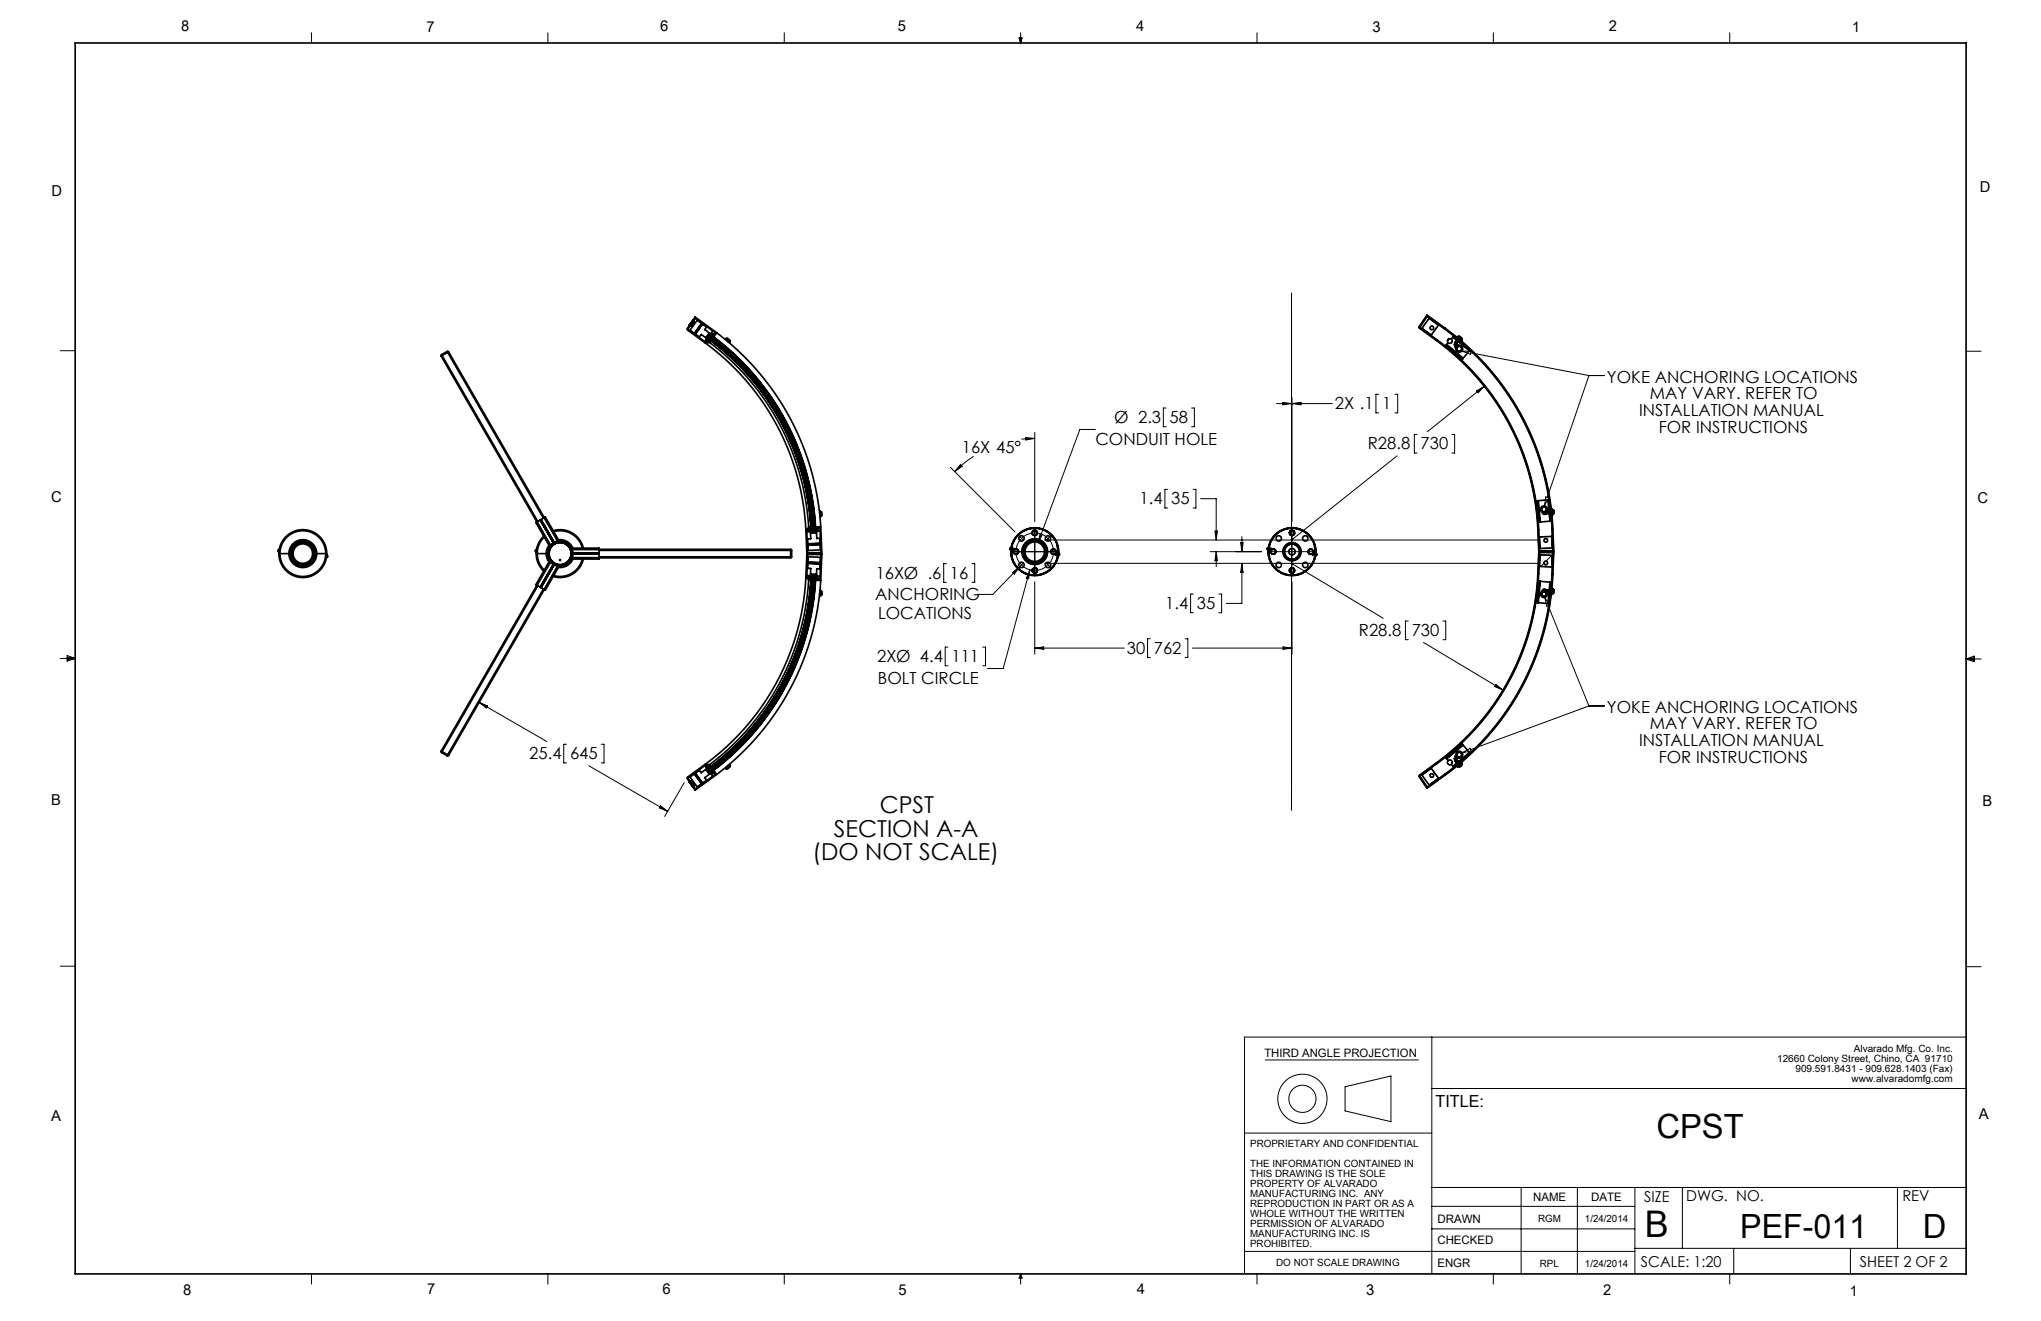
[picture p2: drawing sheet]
<svg xmlns="http://www.w3.org/2000/svg" width="432mm" height="279mm" viewBox="0 0 432 279" stroke-linecap="round" stroke-linejoin="round" font-family="sans-serif">
<g fill="none" stroke="#000" stroke-width=".21">
<path d="M65.9 6.9v2.2M115.9 6.9v2.2M165.9 6.9v2.2M215.6 8h.6l-.3 1.1zM215.7 8l.2 1.1M215.9 6.9v2.2M216 8l-.1 1.1M265.9 6.9v2.2M315.9 6.9v2.2M365.9 6.9v2.2M12.7 74.2h3.2M273.2 62v109.4"/>
<path d="M300.4 69.2h.1M300.4 69.2l1.5-2.3 3.7 2.7M300.4 69.2l3.6 2.7M300.7 68.7l-.5 .5M301.9 66.7l-1.7 2.6 3.7 2.7M301.9 66.7h.1M301.9 66.7l3.8 2.8M302.2 67.5h.3l1.8 1.3-1.5 2.1-1.9-1.5zM302.4 67l-.1 .1M303.9 72a52.2 52.2 0 0 1 21.5 40M304 71.9a52.3 52.3 0 0 1 21.5 40.1M304 71.9l-.1 .1"/>
<path d="M305.5 73l-.2 .1M305.7 69.4l2.8 2.2-.1 .1-2.8-2.1zM306 73l3.5 2.9-.2 .1-3.4-2.9zM306.8 71.6l-.6 .6M307.6 70.8l-.1 .2M307.6 71l3.5 2.9-.2 .2-3.5-2.9zM307.9 75l-.1 .1M308.2 74.7l-.2 .2M308.5 71.3l.2-.1 .2 .1-.1 .2 .2-.2 .2 .2v.3M308.6 71.5l-.2-.2v-.1l.3 .2-.8 1.1v.1l1-1 .4 .3-.1 .1-.3-.2 .1-.1M309.3 74.3h1.9l-.1 .6zM310 72.9l-.2 .2"/>
<path d="M311.1 74.6l25.1 4.8M312.4 79.5l-.1 .1M314.5 77.4l-.1 .1M316.6 79.8l-.2 .1M336.2 79.4h3.3M336.2 79.4l-8.9 25.8M416 74.3h3.1M201.1 98.8l13.6 13.7M203.2 98.3l.3 .3-1.5 1.1zM206 96.5l-2.1 1.5-1.9 1.7M217 92.6l1.9 .1-1.9 .4zM218.9 92.7l-2.8 .2"/>
<path d="M218.9 91.5v18.8M231.8 90.8h-3.3l-8.9 24M246.7 86.3h-.6v3.9h.6M252.1 86.3h.6v3.9h-.6M270.1 85.4h3.1M271.3 85.1l1.9 .3-1.9 .2zM273.3 85.4l1.9-.3v.5zM273.3 84.1v26.2M273.3 85.4h8.6M291.7 83.4h-.6v3.9h.6M295.1 83.4h.6v3.9h-.6M295.6 96.4l-22.4 17.8"/>
<path d="M299.8 91.9h-.6v3.9h.6M307.2 91.9h.5v3.9h-.5M312.4 82.7l1.6-1-1.3 1.4zM314 81.7l-12 9.6M314.4 81.9l-.1 .2M318.1 87.3l-.1 .1M319.7 90.1l-.1 .2M320.3 85.1l-.2 .1M321.9 87.9l-.1 .2M322.4 96.4l-.1 .1M323.5 99.8l-.1 .1M324.8 94.1l-.2 .1"/>
<path d="M325.9 97.4l-.1 .1M200.2 119.2h-.6v4h.6M205.6 119.2h.6v4h-.6M213.8 116.7h4.9M213.8 116.7a5.1 5.1 0 0 1 5.1-5.1 5.1 5.1 0 0 1 5.1 5.1M213.8 116.7a5.1 5.1 0 0 0 5.1 5 5.1 5.1 0 0 0 5.1-5M214.3 114.7l-.1 .1M214.9 116.6v.2M215.6 113.4l.4 .3M215.7 119.9l-5.7 5.8h-3.3M216 119.6l-.4 .4M216 113.8l.2 .1"/>
<path d="M216 119.4l.2 .2M216.2 119.4l-.2 .2M216.2 113.8l-.2 .1M216.2 114l.4 .3M216.6 119l-.4 .4M217.1 112l-.2 .1M218.8 116.7h.2M218.8 112.7h.2M218.9 111.6v4.9M218.9 116.6v.2M218.9 116.9v4.9M218.9 119.1l-.3 .3"/>
<path d="M219.1 116.7h4.9M220 112.9l.5 .2-.9 1.7zM221 114.2h52.1M221 119.2h52.1M221.3 119l.3 .4M221.6 114l-.3 .3M221.6 116.4l-.3 .3M221.7 113.8l.1 .1M221.7 119.4l.1 .2M221.8 119.4l-.1 .2M221.8 113.8l-.1 .1M221.8 119.6l.4 .4"/>
<path d="M222.2 113.4l-.4 .3M222.9 116.6v.2M223.3 119.2l-.2 .2M223.5 114.5l-.1 .1M247 103.5h-.6v4h.6M252.4 103.5h.6v4h-.6M254 105.5h3.3v8.7M256 116.7h10.9M257 112.3h.6l-.3 1.9zM257.3 116.7l.3 1.9h-.6zM257.3 116.7v3.2M262.5 114.8h.5l-.3 1.9z"/>
<path d="M262.7 119.2l.3 1.9h-.5zM262.7 119.2v8.4h-3.3M262.7 113.5v3.2M268.2 116.7h5M270.2 112.7l-.8 .8M273.1 114.2h.2M273.1 119.2h.2M273.2 119.2l19.4 11.6M273.2 116.7h.2M273.3 111.5v5M273.3 116.6v.2M273.3 116.9v4.9"/>
<path d="M273.4 114.2h52.1M273.4 119.2h52.1M273.5 116.7h5M273.6 118.3l-.3 .3M275.3 116.6l-.3 .3M277.7 114.2h.1M278.2 118.2l-.1 .1M325.1 107.2l-.2 .2M325.1 105.9h.2l.5 4.5h-.3zM325.4 112l.1 4.5 .3 .2M325.4 106.9l-.2 .2M325.5 111.3l-.2 .2"/>
<path d="M325.5 112h-.1M325.7 113.6l2.6-.1v2.3l-2.4 .1zM325.8 116.7l-.3 .2-.1 4.4M325.8 116.7h2.9M325.9 117.4l2.4 .1v2.4l-2.6-.1zM326.7 119.1l-.7 .7M327 105.1l.6 .2-.9 1.7zM327.6 105.7h.2l.4 4.5h-.2zM327.7 104.6l-.1 .1M328.1 108.4h.2l.2 3.5h-.2zM328.2 108.2a55.3 55.3 0 0 0-19.5-36.4l-.1 .1a55.2 55.2 0 0 1 19.5 36.3M328.3 108.5l-.4 .4"/>
<path d="M328.3 117.5l-1.2 1.2M328.3 111.9l.2 4.6h-2.8l-.2-4.5M328.4 107.9l.3 .1M328.4 108.1h-.1v-.3l.1-.1 .1 .4-1.4 .2v.1h1.4v.4h-.1v-.3h.1M328.5 111.9l.2 4.7-2.9 .1M328.5 108.2h.1M328.5 108.2h.2v.3M328.6 108.2l-.2 .2M328.7 116.7h.1M328.7 108v.1M328.7 108.1l-.2 .1M328.7 117.1l-.2 .1"/>
<path d="M328.7 116.7l-.2 4.8M328.7 108.5h.1M328.7 108.5l-.2 .2M12.7 139.3h3.2M14.2 139l1.7 .3M14.2 138.7l1.7 .6-1.7 .5zM15.9 139.3l-1.7 .2M200.6 136.9h-.6v3.9h.6M207.9 136.9h.6v3.9h-.6M214.2 121.1l1.5-1.2-1.1 1.5zM216.8 121.2l-.1 .1M217.9 120.5l-.3 1.9-.5-.1z"/>
<path d="M217.9 120.5l-5.7 20.9h-3.3M218.8 120.7h.2M218.9 137.1l1.9-.3v.5zM218.9 123v15.3M218.9 137.1h19M221.6 120.9l-.2 .2M243.4 135.1h-.6v4h.6M250.7 135.1h.6v4h-.6M252.3 137.1h21M252.5 125.7h-.6v3.9h.6M257.9 125.7h.6v3.9h-.6M270.9 121l-.1 .1"/>
<path d="M271.4 136.8l1.9 .3-1.9 .2zM273.3 123.1v15.2M275 121.4l-.1 .1M297.9 131.4h-.6v3.9h.6M301.2 135.9l16.8 10.1M305.3 131.4h.6v3.9h-.6M322.6 136.7l-.3 .3M325 138.7l-.3 .4M325.3 125l-.3 .2M325.4 121.3a52.2 52.2 0 0 1-21.5 40.1M325.4 121.3h.1M325.5 121.3a52.3 52.3 0 0 1-21.5 40.2"/>
<path d="M325.5 121.3l.2-4.4h2.8l-.2 4.6M325.5 122.9h.3l-.5 4.6-.2-.1zM325.6 120.2l-.2 .2M325.6 124.7l-.2 .2M326.8 126.4l1 1.6-.6 .2zM327 132.2l-.2 .3M327.5 128.1l8.7 21.2M328 123.1l.2 .1-.4 4.5h-.2zM328.1 125.2h.1a55.3 55.3 0 0 1-19.5 36.4l-.1-.1a55.2 55.2 0 0 0 19.5-36.3zM328.3 125.3l.2-.1-.1 .4h-.1zM328.3 121.5h.2l-.2 3.4h-.2zM328.5 125.1l.2 .2-.3 .2"/>
<path d="M328.5 125.1h.1M328.5 124.9h-.1v-.4l.1 .1v.4l-1.3-.2-.1 .2 1.4 .2M328.5 124.7l.2 .2M328.5 121.7l-.2 .2M328.7 124.9h.1M328.7 124.9v.3l-.2-.1M416 139.4h3.1M416 139.4l1.7-.6v1.1zM416 139.4l1.7 .2M417.7 139.1l-1.7 .3M101.4 148.6l1.7 .7-.2 .4zM101.4 148.6l14.3 8.2"/>
<path d="M119.9 157.4h-.6v4h.6M127.2 157.4h.6v4h-.6M309.3 159.2l1.7-.9 .2 .6zM316.5 144.8l1.5 1.2-1.8-.8zM318.8 144.9l-.5 .5M336.2 149.3h3.3M336.2 149.3l-25.1 9.3M124.5 161.9l16.8 9.7M139.7 170.4l1.6 1.2-1.8-.7zM144.8 165.5l-4.2 7.2M301 163.8l1.8-1.3 1.5 2.1-1.9 1.3-1.4-1.8zM301.9 166.7h.1"/>
<path d="M303.9 161.4l-3.7 2.7 1.7 2.6M303.9 161.4l.1 .1M304 161.5l-3.6 2.6 1.5 2.4 3.7-2.7M305.6 163.8l2.8-2.2 .1 .2-2.8 2.1zM305.7 163.9l-3.8 2.8M305.9 160.2l3.4-2.9 .2 .2-3.5 2.9zM307.4 162.2l3.5-2.9 .2 .1-3.5 2.9zM308.8 161.8v.4l-.3-.1M308.8 161.8h.1M309 161.7l-.1-.1 .3-.2 .1 .1-.4 .2-.9-1-.1 .2 .8 1-.3 .3v-.1l.2-.3M309.2 161.6v.3l-.2 .1-.2-.2M12.7 204.4h3.2"/>
<path d="M302.9 219.4v50M416 204.5h3.1M416 219.4h-152.7v50M263.3 239.7h39.6M267.7 224.2h32.4M284.6 229.9l9.7-2.3v9.6l-9.7-2.2zM302.9 230.2h113.1M302.9 251.2h113.1M302.9 259.9h43M302.9 255.2h43M321.8 251.2v18.2M333.7 251.2v18.2"/>
<path d="M345.9 251.2v18.2M355.9 251.2v12.8M401.4 251.2v12.8M65.9 269.4v2.2M115.9 269.4v2.2M165.9 269.4v2.2M215.9 269.4v2.2M215.9 269.4l.3 .9h-.6zM263.3 264.7h82.6M265.9 269.4v2.2M315.9 269.4v2.2M345.9 264h70.1"/>
<path d="M365.9 269.4v2.2M366.8 264v5.4M391.5 264v5.4"/>
<circle cx="302.9" cy="69.4" r=".38"/>
<circle cx="306.7" cy="72.1" r=".51"/>
<circle cx="218.9" cy="116.7" r="5"/>
<circle cx="218.9" cy="116.7" r="2.72"/>
<circle cx="218.9" cy="116.7" r="2.4"/>
<circle cx="273.3" cy="116.7" r="1.93"/>
<circle cx="273.3" cy="116.7" r="1.65"/>
<circle cx="273.3" cy="116.7" r="5.1"/>
<circle cx="273.3" cy="116.7" r=".68"/>
<circle cx="273.3" cy="116.7" r="5"/>
<circle cx="327" cy="119.1" r=".38"/>
<circle cx="327" cy="114.3" r=".38"/>
<circle cx="302.9" cy="164" r=".38"/>
<circle cx="306.7" cy="161.3" r=".51"/>
<circle cx="275.5" cy="232.4" r="5.2"/>
<circle cx="275.5" cy="232.4" r="2.88"/>
</g>
<g fill="none" stroke="#000" stroke-width=".35">
<path d="M15.9 9.1h400.1v260.3h-400.1zM93.3 75.3l20.3 35.1M93.4 75l20.4 35.3M93.4 75l-.1 .3M94.6 74.3l-1.2 .7M94.6 74.3l.1 .2M94.6 74.3l.3 .1M94.7 74.5l-1.4 .8M94.7 74.5l20.3 35.1M94.9 74.4l-.2 .1M94.9 74.4l23 40M145.8 68.9h.1"/>
<path d="M146 68.6l-.2 .3M146.1 68.9l.1 .1M146.1 68.8l.1 .2M146.1 68.8l.1 .1zM146.2 69h.1M146.2 68.9h.1M146.2 68.6l.1 .1M146.3 68.5l.1 .1M146.3 68.7h.2M146.3 68.7l-.1 .2M146.3 68.9h.1M146.3 68.9l-.1 .1"/>
<path d="M146.4 68.9l-.2 .1M146.4 68.9h-.1M146.5 68.2l.1 .1M146.5 68.7l-.3 .2M146.6 68.3l-.2 .3M146.6 68.3l.1 .2-.3 .1M146.6 67.7l-.8 1.2M146.7 68h.1M146.7 68.2l.1 .1M146.7 68.2l-.2-.1 .3 .2M146.7 67.9l.2 .1M146.8 68h.1"/>
<path d="M146.8 68v.3M146.8 68l-.1 .2M146.9 68v.2M146.9 68h.1M146.9 68.2h-.1M146.9 70.5h.1M146.9 68.2h.1M147.1 70.6v.1M147.1 67.3l1.4 1-1.6 2.3-1.4-1zM148.4 68.4l-.8-.6-.2 .1-1.3 1.8v.2l.8 .6M148.4 68.4l-1.5 2.1M148.4 68.4h.1"/>
<path d="M148.6 68.5v.1M148.6 68.6l.9 .6-.4 .5 1 .7-.8 1-.9-.7-.4 .6-.9-.6M148.6 68.6l-1.5 2.1M149 72.4a52.2 52.2 0 0 1 21.5 40M149.4 71.9l.5 .4M149.6 71.6h.1M149.6 71.6l-.5 .7M149.6 71.3l.2 .1M149.7 71.5l.6 .4-.2-.1M149.7 71.5h.1M149.8 71.4l-.1 .1M149.8 71.4a53.4 53.4 0 0 1 21.9 40.1"/>
<path d="M149.9 71.2l.2 .1M150 70.5l.5 .3 .3-.2 .3 .2 .3-.4-2.7-2-1.7 2.3 2.3 1.7 .6-.1-.2-.3 .1-.2-.5-.4M150 71.1l.1 .1M150 70.8l.5 .3M150.1 71.9l-.2 .1 .3 .2 .1-.2M150.1 71.8v.1M150.1 71.9l.2 .1M150.1 71.9h.1M150.1 72.4a52.8 52.8 0 0 1 21 39.1M150.2 71.1a53.9 53.9 0 0 1 22.1 41.1h-.4a53.6 53.6 0 0 0-21.9-40.8zM150.3 72h.1M150.4 72v.1"/>
<path d="M150.4 72.1a53.2 53.2 0 0 1 21.1 39.4M150.4 72.1l-.3 .3M150.4 72a53.3 53.3 0 0 1 21.2 39.5M150.5 71.2l.1 .2h.2M150.5 71.1l.3 .3M150.5 71a.26 .26 0 0 0 0 .4 .26 .26 0 0 0 .4 0M150.5 71.1v.1M150.7 71l.2 .2M150.7 71h.1M150.7 71l.1-.2 .3 .2-.3 .2M150.7 71.1l-.5-.3-.4 .6M150.7 71.1h.1"/>
<path d="M150.7 71.1h-.1M150.7 71v.1M150.7 71v.1l-.6-.4-.5 .7 .5 .4M150.8 71.2l.1 .2M150.8 71.2a54.2 54.2 0 0 1 21.7 41.2h-.8M150.8 70l-.5 .6M150.8 71.1l.1 .1M150.9 71.2h.1M150.9 71.4a54.2 54.2 0 0 1 21.5 41.1M150.9 71.1v.1M151 71.3a54.2 54.2 0 0 1 21.5 40.2M151 71.3h-.1"/>
<path d="M151.6 70.4a55.3 55.3 0 0 1 22 41M151.6 70.4l-4.6-3.3-1.6 2.4v.2l3.9 2.9 .8-.2M151.6 70.4l-.6 .9M153.6 71.6l.8 .7v.1l-.9-.7zM153.7 71.6h.2l.5 .4v.2M153.7 71.6v.1M153.7 71.6l.7 .6M153.7 71.9v.1M154.1 72.2l-.1 .1M154.4 72.2h-.1M300.4 69.2l1.5-2.3 3.7 2.7M300.4 69.2h.1"/>
<path d="M300.4 69.2l3.6 2.7M301.9 66.7l-1.7 2.6 3.7 2.7M301.9 66.7h.1M301.9 66.7l3.8 2.7-.1 .2M302.2 67.5h.3l1.8 1.3-1.5 2.1-1.9-1.5zM303.9 72a52.2 52.2 0 0 1 21.5 40M304 71.9l-.1 .1M304 71.9a52.3 52.3 0 0 1 21.5 40.1M305.6 69.6l.1-.2 1.4 1.1 1.4 1.1-.1 .1M305.6 69.6l2.8 2.1M306 73l3.5 2.9M306.1 72.9l3.5 2.9"/>
<path d="M307 71.7l.6-.7 3.5 2.9-1.8 2.1-3.4-2.9 .5-.6M307.4 71.3l.8 .7M307.4 71.2l3.5 2.9M307.8 72.4l-.1 .5 .5-.2M307.8 72.4l.1 .1M307.9 72.5l.2 .2M308.1 72.7h.1M308.2 73.8v.3l.3 .1M308.2 73.8l.3 .4M308.3 71.9l-.5 .5M308.3 71.3l.1-.1 .3 .3M308.3 71.3h.1"/>
<path d="M308.4 71.3l.2 .2M308.4 73.3l-.2 .2v.3M308.4 73.3l-.2 .5M308.5 73a.4 .4 0 0 0-.6 .1 .4 .4 0 0 0 .1 .6M308.5 72.3l2.4 1.9M308.6 71.2l.2-.1 .4 .4M308.6 71.2l-.1 .1M308.6 71.2h.1M308.6 71.5l-.2 .2M308.6 72.2l-.4 .5M308.7 71.4l-.1 .1M308.7 71.5l-.8 1"/>
<path d="M308.8 71.2h-.2M308.9 71.3l-.1 .2M308.9 71.8v.1M309 73.3l.2 .1v.3M309 73.3l-.3-.1-.3 .1M309 73.3h-.6M309 73.3l.2 .4M309 71.7l-.1 .1 .3 .2M309 71.3l-.2 .2M309 71.3h.1M309 74.2l-.2 .1-.3-.1M309 74.2h-.5"/>
<path d="M309.2 71.5l.1 .3M309.2 71.5v.2M309.2 71.7v.1M309.2 71.7l.1 .1M309.2 73.7l.1 .3-.3 .2M309.2 73.7l-.2 .5M309.3 71.8h-.1M309.3 71.9l-.1 .1M309.3 71.9l-.4-.3-.8 1.1M58.8 116.6h.1M58.9 116.3l.2-.1-.1 .6-.2-.2M58.9 116.3h.1"/>
<path d="M58.9 116.3l-.1 .3M59 117.1h2.1M59 117.1a5.1 5.1 0 0 0 5.1 5.1 5.1 5.1 0 0 0 5-5.1M59 117.1a5.1 5.1 0 0 1 5.1-5.1 5.1 5.1 0 0 1 5 5.1M61.1 117.1a2.95 2.95 0 0 0 3 2.9 2.95 2.95 0 0 0 2.9-2.9M61.1 117.1a2.95 2.95 0 0 1 3-3 2.95 2.95 0 0 1 2.9 3M67 117.1h2.1M69.3 117.9h.1M69.3 117.7h.1M69.3 117.6v.1M69.3 117.6l-.2-.2v.6l.2-.1M69.3 117.6h.1"/>
<path d="M69.3 117.7v.2M113.3 116.6h.1M113.3 116.3h.1M113.3 116.3l.2-.1-.1 .6-.1-.2M113.3 116.3v.3M113.4 117.1h2.1M113.4 117.1a5.1 5.1 0 0 0 1.6 3.7M113.6 110.4l1.8-1 2.9 5M113.6 110.4l-.2 .1 2.9 5M113.6 110.4l2.9 4.9M114.5 109.9l2.7 4.8-.2 .1-2.7-4.8M115 113.4a5.1 5.1 0 0 0-1.6 3.7"/>
<path d="M115.1 113.6a4.8 4.8 0 0 0 0 7M115.5 117.1l.2 .9 .4 .9M116.1 115.3l-.4 .9-.2 .9M116.3 118.6l-2.9 5.1 2 1.1 2.9-5M116.5 118.9l-2.9 4.9M117 112.2a5.1 5.1 0 0 1 6.4 3.7M117.2 112.4a4.8 4.8 0 0 1 6 3.5M117.9 119.8l-2.8 4.9M118.1 114.2a2.95 2.95 0 0 1 3.1 1.7M121 115.9h5.7v2.4h-5.7M121.1 117.9h5.6M121.1 116.2h5.6"/>
<path d="M121.2 118.3a2.95 2.95 0 0 1-3.1 1.7M123.2 118.3a4.8 4.8 0 0 1-6 3.4M123.4 118.3a5.1 5.1 0 0 1-6.4 3.6M126.7 117.8h40.8M126.7 118h40.6M126.7 116.4h40.8M126.7 116.2h40.6M126.7 117h-5.5v.2h5.5M167.3 116.2v1.8M167.3 116.2l.2 .2M167.5 116.4v1.4M167.5 117.8l-.2 .2"/>
<path d="M170.8 115.2l2.8-.1 .1 1.8h-2.8zM170.9 116.9h.1M170.9 117.3h2.8l-.1 1.8-2.8-.2zM170.9 119.2v1h.6v1.2l1.2 .1 .1-1.2h.7v-1M170.9 115v.1M170.9 119.2l2.6 .1M170.9 119.1v.1M170.9 115.2v.1M170.9 118.9l.1-1 .1-.1 2.2 .1 .2 .2v.9M170.9 118.9l2.6 .1M170.9 118.9h.1M170.9 117.1l-.2 .2-.2 4.7 .6 .7"/>
<path d="M170.9 117.1h3l-.3 5.7M171.1 111.8v.6M171.5 111.6v.3M171.5 112.4h-.8M171.5 112.8v1.1l-.6 .1v1M171.6 111.7h.1M171.6 111.7h-.1M171.6 111.5v.2M171.6 111.5h-.5l-.6 .7 .2 4.7 .2 .2M171.6 111.6v.1M171.6 111.8v.1M171.6 111.8l.1 .6"/>
<path d="M171.6 111.5a.27 .27 0 0 1 .4 .3 .27 .27 0 0 1-.3 .2v-.2M171.6 111.7l-.3-.1v.3h.2M171.6 112.4h.1M171.7 111.8l-.2 .1M171.7 111.6l.3 .1-.2 .2zM171.8 112.4v.2M171.8 112v.4M172 112.2v.2M172.2 112.2v.2M172.6 111.5v.1M172.6 111.6v.2M172.6 111.8l-.1 .7-.8 .1-.1-.8"/>
<path d="M172.6 111.6l.2-.1v.4l-.2-.1M172.6 111.6h.1M172.6 111.8h.1M172.7 112.7v-.6l.3-.1v-.4h.4l.2 3.3-2.8 .2-.1-2.9 .4-.4 .1 .3 .3 .1v.6M172.7 112.7l-1.2 .1M172.7 112.7l.1 1.2h.7v1M173.4 108.1h.2l.1 1.2h-.1zM173.5 108.5h-.1M173.5 114.9l-2.6 .1M173.5 114.9v.1M173.5 112.3l-.8 .1M173.5 119.2v.1"/>
<path d="M173.5 115.1v.1M173.5 115.2v.9l-.1 .2-2.2 .1-.2-.2-.1-.9M173.5 115.2l-2.6 .1M173.5 119h.1M173.5 108.9h-.1M173.6 111.4l-1 .1M173.6 111.4l.3 5.6M173.7 108.2h-.1M173.7 108.2l.1 .9M173.7 108.2l.2 .2v.6l-.1 .1M173.8 109.1h-.1M173.8 117.1h.1"/>
<path d="M173.8 117.1h-2.9M213.7 116.1h.1M213.7 116.1v.1M213.7 116.2h.1M213.7 115.9h.1M213.7 115.9l.2-.1-.1 .6-.1-.2M213.7 115.9v.2M213.8 116.7h.1M213.8 116.7a5.1 5.1 0 0 0 5.1 5 5.1 5.1 0 0 0 5.1-5M213.8 116.7a5.1 5.1 0 0 1 5.1-5.1 5.1 5.1 0 0 1 5.1 5.1M213.9 116.7a5 5 0 0 0 5 5 5 5 0 0 0 5-5M213.9 116.7a5 5 0 0 1 5-5 5 5 0 0 1 5 5"/>
<path d="M214.1 116.3h.4M214.1 115.5h.1l-.2 1.2 .2 1.1-.1 .1M214.1 116h.5l-.1 .3M214.4 116.5l.1 .5M214.4 116.7l.1 .3 .2 .2M214.4 116.7l.3 .5M214.5 116.3l-.1 .1M214.5 117.1l.5 .1M214.6 116.3l-.2 .2v.2M214.6 116.3l-.2 .4M214.8 116.1l-.3 .2M214.9 116.1l.5 .2"/>
<path d="M215.1 116.2l-.2-.1-.3 .2M215.1 116.2l.3 .1v.3M215.1 116.2l-.5 .1M215.1 116.2l.3 .4M215.3 117.1l-.3 .2-.3-.1M215.3 117.1l-.6 .1M215.4 116.4l.1 .5M215.4 116.9l-.3 .3M215.4 116.6l.1 .3M215.4 116.6l-.1 .5M215.5 116.9l-.2 .2M218.4 112.8l.3 .4"/>
<path d="M218.4 112.5l-.1 .3 .2 .2M218.4 112.5l.1 .5M218.5 113l.2 .3 .3-.1M218.5 113l.5 .2M218.5 112.3l-.1 .4M218.8 112.2h.3l.2 .2M218.8 112.2h-.2l-.2 .3M218.8 112.2l-.4 .3M218.8 112.2l.5 .2M219.1 112.2h-.5M219.2 112.2l.3 .4M219.2 113.2h-.4"/>
<path d="M219.3 112.4l.2 .2-.1 .3M219.3 112.4l.1 .5M219.4 112.9l-.1 .3h-.3M219.4 112.9l-.4 .3M219.5 112.7l-.2 .4M222.3 116.5l.1 .5M222.4 116.7v.3l.3 .2M222.4 116.7l.3 .5M222.5 117.1l.4 .1M222.6 116.3l-.3 .2 .1 .2M222.6 116.3l-.2 .4M222.8 116.1l-.4 .3"/>
<path d="M222.9 116.1l.4 .2M223.1 116.2l-.3-.1-.2 .2M223.1 116.2l.2 .1 .1 .3M223.1 116.2l-.5 .1M223.1 116.2l.3 .4M223.2 117.1l-.2 .2-.3-.1M223.2 117.1l-.5 .1M223.3 117.1l-.3 .1M223.3 117.1h.5M223.3 117.1l-.1 .2 .5 .1M223.4 116.4v.5M223.4 116.9l-.1 .2"/>
<path d="M223.4 116.6v.3M223.4 116.6l-.2 .5M223.4 116.9l-.2 .2M223.7 115.5a4.9 4.9 0 0 0-4.8-3.8 4.9 4.9 0 0 0-4.8 3.8M223.7 117.9a4.9 4.9 0 0 1-4.8 3.7 4.9 4.9 0 0 1-4.8-3.7M223.8 115.5h-.2l.2 1.2-.2 1.1 .2 .1M223.9 116.7h.1M224.1 117.4v.1M224.1 117.2v.2M224.1 117.2l-.1-.2-.1 .6 .2-.1M224.1 117.2h.1M268.1 116.2h.1"/>
<path d="M268.2 115.9h.1M268.2 115.9l.1-.1v.6l-.2-.2M268.2 115.9l-.1 .3M268.3 116.7h.1M268.3 116.7a5.1 5.1 0 0 0 5 5 5.1 5.1 0 0 0 5.1-5M268.3 116.7a5.1 5.1 0 0 1 5-5.1 5.1 5.1 0 0 1 5.1 5.1M268.4 116.7a5 5 0 0 0 4.9 5 5 5 0 0 0 5-5M268.4 116.7a5 5 0 0 1 4.9-5 5 5 0 0 1 5 5M268.5 116.3h.5M268.5 115.5h.1l-.1 1.2 .1 1.1-.1 .1M268.5 116h.5v.3M268.8 116.5l.1 .5"/>
<path d="M268.9 116.7v.3l.3 .2M268.9 116.7l.3 .5M268.9 116.3v.1M269 117.1l.4 .1M269.1 116.3l-.3 .2 .1 .2M269.1 116.3l-.2 .4M269.2 116.1l-.2 .2M269.4 116.1l.4 .2M269.6 116.2l-.3-.1-.2 .2M269.6 116.2l.2 .1 .1 .3M269.6 116.2l-.5 .1M269.6 116.2l.3 .4"/>
<path d="M269.7 117.1l-.3 .2-.2-.1M269.7 117.1l-.5 .1M269.8 116.4l.1 .5M269.9 116.9l-.4 .3M269.9 116.6v.3l-.2 .2M269.9 116.6l-.2 .5M272.8 112.8l.3 .4M272.9 112.5l-.1 .3 .1 .2M272.9 112.5v.5M272.9 113l.2 .3 .3-.1M272.9 113l.5 .2M273 112.3l-.2 .4"/>
<path d="M273.3 112.2h-.3l-.1 .3M273.3 112.2h.3l.1 .2M273.3 112.2l-.4 .3M273.3 112.2l.4 .2M273.5 112.2h-.5M273.6 112.2l.3 .4M273.7 113.2l-.5 .1M273.7 112.4l.2 .2-.1 .3M273.7 112.4l.1 .5M273.8 112.9l-.1 .3h-.3M273.8 112.9l-.4 .3M273.9 112.7l-.2 .4"/>
<path d="M276.8 116.5v.5M276.8 116.7v.3l.3 .2M276.8 116.7l.3 .5M276.9 117.1l.4 .1M277 116.3l-.2 .2v.2M277 116.3l-.2 .4M277.2 116.1l-.4 .3M277.3 116.1l.4 .2M277.5 116.2l-.3-.1-.2 .2M277.5 116.2l.3 .1v.3M277.5 116.2l-.5 .1M277.5 116.2l.3 .4"/>
<path d="M277.6 117.1l-.2 .2-.3-.1M277.6 117.1l-.5 .1M277.7 117.1l-.3 .1M277.7 117.1h.5M277.7 117.1v.2l.5 .1M277.8 116.4v.5M277.8 116.9l-.1 .2M277.8 116.6l.1 .3-.3 .2M277.8 116.6l-.2 .5M278.1 115.5a4.9 4.9 0 0 0-4.8-3.8 4.9 4.9 0 0 0-4.8 3.8M278.1 117.9a4.9 4.9 0 0 1-4.8 3.7 4.9 4.9 0 0 1-4.8-3.7M278.2 115.5h-.1l.1 1.2-.1 1.1 .1 .1"/>
<path d="M278.3 116.7h.1M278.5 117.4v.1M278.6 117.2l-.1 .2M278.6 117.2h.1M278.6 117.2l-.2-.2-.1 .6 .2-.1M325.3 105.9l.5 4.5M325.4 112l.1 4.5 .3 .2M325.5 105.9l.4 4.5M325.5 112h-.1M325.7 113.6l2.6-.1v2.3l-2.4 .1zM325.8 116.7h2.9M325.8 116.7l-.3 .2-.1 4.4"/>
<path d="M325.9 117.4l2.4 .1v2.4l-2.6-.1zM326.2 108l.2 .2h.2M326.2 107.5l-.1 .2 .1 .3M326.2 108l.4 .2M326.2 107.5v.5M326.3 108.4l.3 .4 .5-.2M326.6 107.2h.3l.2 .3M326.6 107.2h-.2l-.2 .3M326.6 107.2l-.4 .3M326.6 107.2l.5 .3M326.7 108.5l.5 .1M327.1 107.5l.1 .2-.1 .3"/>
<path d="M327.1 108l-.2 .2h-.3M327.1 107.5v.5M327.1 108l-.5 .2M327.1 108.2l-.4 .3M327.1 108.2v.1M327.1 108.3l.1 .3M327.2 108.6l1.3-.2v.4M327.2 108.6h.1M327.2 108.2a.74 .74 0 0 0-.2-1.1 .74 .74 0 0 0-1.1 .5 .74 .74 0 0 0 .8 .9M327.5 105.7l-2.4 .2 .4 4.5 2.4-.2M327.5 105.7l.2 2.4M327.6 105.7h.2l.4 4.5h-.2"/>
<path d="M327.6 105.7l.4 4.5M327.6 105.7h-.1M327.8 108.6l.1 1.6M327.8 108.1l-.7 .1M327.9 108.6h-.7M328 110.2h-.1M328 108.1h.1M328.1 108.4l.2 3.5M328.1 108.5h.1M328.2 108.2a55.3 55.3 0 0 0-19.5-36.4l-.1 .1a55.2 55.2 0 0 1 19.5 36.3M328.3 108.4l.2 3.5h-.2M328.3 107.7v.1"/>
<path d="M328.3 107.8v.3h.1M328.3 108.1h-.1M328.3 111.9l.2 4.6h-2.8l-.2-4.5M328.4 108.5h-.1M328.4 108.8v.1M328.4 107.7h-.1M328.4 107.7h.1M328.4 107.7l.1 .4-1.4 .2M328.5 111.9l.2 4.8h-2.9M328.5 108.2h.1M328.5 108.5h-.1v.3M328.5 107.8h-.1"/>
<path d="M328.5 107.8v.1M328.5 107.8l.2 .1 .1 .6-.2 .2M328.5 108.8l-.1 .1M328.5 108.8h-.1M328.5 107.9h-.1M328.5 107.9l.2 .1-.2 .2M328.6 108.7h-.1M328.6 108.7h.1M328.7 116.7h.1M328.7 108.5h.1M328.7 108.2h-.2M328.7 116.7l-.2 4.8"/>
<path d="M328.7 108.5l-.1 .2M113.6 123.8l-20.3 35.1M113.8 123.9l-20.4 35.3M114.3 124.2l2.7-4.8 .2 .1-2.7 4.8M115 124.6l-20.4 35.3M115.2 124.7l-20.3 35.1M170.5 121.7a52.2 52.2 0 0 1-21.5 40.1M170.7 121.7l.4 .1M171.1 122.7a52.8 52.8 0 0 1-21 39M171.1 121.8h.4M171.1 121.8v.6M171.5 121.8h.1"/>
<path d="M171.5 122.2v.4M171.5 122.5h.1M171.5 121.4v.6l-.3 .1-.1 .3-.4-.4 .1-2.9 2.8 .1-.2 3.4-.4-.1v-.4h-.3v-.6M171.5 122.4l-.2-.2v.4l.3-.1M171.5 122.4h.2M171.5 122.3h.1M171.5 122.7a53.2 53.2 0 0 1-21.1 39.4M171.6 122.5h.1M171.6 122.5v.1M171.6 122.3v.1M171.6 122.7a53.3 53.3 0 0 1-21.2 39.5M171.6 122.6l-.5 .1"/>
<path d="M171.6 122.6h.1M171.6 122.3l.1-.7h.8l.1 .8M171.6 122.3h.1M171.6 122.5v.2M171.7 121.8h.1M171.7 121.8l-.1 .6M171.7 122.4v-.2a.27 .27 0 0 1 .3 .2 .27 .27 0 0 1-.4 .3M171.7 122.7a53.3 53.3 0 0 1-22.1 40.2M171.7 122.2l.3 .2-.2 .2zM171.8 121.6v.2M171.8 121.8h.7a54.2 54.2 0 0 1-21.7 41.2M171.8 121.8v.4"/>
<path d="M171.9 121.9l.4 .1a53.9 53.9 0 0 1-22.1 41.1l-.2-.3a53.6 53.6 0 0 0 21.9-40.9zM172 121.8v.2M172.4 121.8a54.1 54.1 0 0 1-21.5 41M172.4 121.8h-.2v.2M172.4 121.6v.2M172.5 122.7a54.2 54.2 0 0 1-21.5 40.2M172.6 122.7l1 .1M172.6 122.6h.1M172.6 122.6v.1M172.6 122.4v.2M172.6 122.4h.1M172.6 122.4l.2-.1v.4l-.2-.1"/>
<path d="M172.7 121.8l.8 .1M173.4 125.7h.1M173.4 125.2l.1 .1M173.6 124.9h.1l-.1 1.2-.2-.1zM173.6 125.9l.1 .1M173.6 122.8a55.3 55.3 0 0 1-22 41M173.7 125.1h.1M173.8 125.1l-.1 .9M173.8 125.1l.1 .1-.1 .6-.1 .2M218.4 120.8l.3 .4M218.4 120.5l-.1 .2 .2 .3M218.4 120.5l.1 .5"/>
<path d="M218.5 121l.2 .2h.3M218.5 121l.5 .2M218.5 120.2l-.1 .5M218.8 120.1l-.2 .1-.2 .3M218.8 120.1h.3l.2 .2M218.8 120.1l-.4 .4M218.8 120.1l.5 .2M219.1 120.1l-.5 .1M219.2 120.2l.3 .3M219.2 121.1l-.4 .1M219.3 120.3l.2 .3-.1 .2M219.3 120.3l.1 .5"/>
<path d="M219.4 120.8l-.1 .3-.3 .1M219.4 120.8l-.4 .4M219.5 120.6l-.2 .5M272.8 120.8l.3 .4M272.9 120.5l-.1 .2 .1 .3M272.9 120.5v.5M272.9 121l.2 .2h.3M272.9 121l.5 .2M273 120.2l-.2 .5M273.3 120.1l-.3 .1-.1 .3M273.3 120.1h.3l.1 .2M273.3 120.1l-.4 .4"/>
<path d="M273.3 120.1l.4 .2M273.5 120.1l-.5 .1M273.6 120.1l.3 .4M273.7 121.1l-.5 .1M273.7 120.3l.2 .3-.1 .2M273.7 120.3l.1 .5M273.8 120.8l-.1 .3-.3 .1M273.8 120.8l-.4 .4M273.9 120.6l-.2 .5M325.4 121.3h.1M325.4 121.3a52.2 52.2 0 0 1-21.5 40.1M325.5 121.3l.2-4.4h2.8l-.2 4.6"/>
<path d="M325.5 121.3a52.3 52.3 0 0 1-21.5 40.2M325.5 122.9l2.7 .3-.4 4.5-2.7-.3zM325.8 122.9l-.5 4.6M325.9 122.9l-.4 4.6M326.2 125.4l-.1 .2 .1 .3M326.2 125.9l.2 .3h.2M326.2 125.9l.4 .3M326.2 125.4v.5M326.6 125.1h.3l.2 .3M326.6 125.1h-.2l-.2 .3M326.6 125.1l-.4 .3M326.6 125.1l.5 .3"/>
<path d="M326.7 124.9a.74 .74 0 0 0-.8 .9 .74 .74 0 0 0 1.1 .5 .74 .74 0 0 0 .2-1.1M327.1 124.8l-.5-.2-.3 .4M327.1 125.4l.1 .2-.1 .3M327.1 125.9l-.2 .3h-.3M327.1 125.4v.5M327.1 125.9l-.5 .3M327.1 125.2h.7M327.1 125.1l1.4 .1M327.1 125.1v.1M327.2 124.8l1.3 .2v-.5h-.1v.4h.1M327.2 124.8l-.1 .3M327.2 124.7l.7 .1"/>
<path d="M327.2 124.7l-.5 .2 .4 .3M327.2 124.7v.1M327.7 125.2l-.2 2.5M327.9 123.1l-.1 1.7M328 123.1l-.4 4.6M328 125.3h.1M328.1 125.2h.1a55.3 55.3 0 0 1-19.5 36.4l-.1-.1a55.2 55.2 0 0 0 19.5-36.3zM328.1 124.8h.1M328.2 125.3h.1M328.3 124.8l.1 .1M328.3 125.6h.1M328.3 121.5h.2l-.2 3.4h-.2z"/>
<path d="M328.4 125.6v.1M328.4 125.3h-.1v.3M328.5 125.2l-.1 .4M328.5 125.1l.2 .2M328.5 125.1l.2 .1M328.5 125.1h.1M328.5 125.2h.2M328.5 125.5h.1M328.6 124.7l.1 .2M328.6 124.7h.1M328.6 124.7l.2 .1-.1 .6-.2 .1M328.7 125.3l-.2 .2"/>
<path d="M328.7 124.9h.1M328.7 125.2h.1M93.3 158.9l.1 .3M93.3 158.9l1.6 .9M93.4 159.2l1.2 .7M94.9 159.8l-.3 .1M308 159.7a.4 .4 0 0 0-.1 .6 .4 .4 0 0 0 .6 0M308.2 159.6v.3l.2 .1M308.2 159.6l.2 .4M308.5 159.2l.3-.2 .2 .2M308.5 159.2l-.3 .1v.3M308.5 159.2h.5"/>
<path d="M308.5 159.2l-.3 .4M309 159.2l.3 .2-.1 .3M309 159.2l.2 .5M309.2 159.7v.3l-.2 .1M309.2 159.7l-.2 .4M309.5 157.5l-.2-.2-3.4 2.9 .1 .2M309.5 157.5l-3.5 2.9M309.5 157.5l.1 .1M309.6 157.6l1.3 1.6M309.6 157.6l-3.5 2.9M310.9 159.2v.1M310.9 159.2l-2.4 1.9"/>
<path d="M310.9 159.3l.2 .1-3.5 2.9-.2-.2M310.9 159.3l-3.5 2.9M145.5 164.5h.1M145.5 164.5l1.4-.9 1.6 2.2-1.4 1.1zM145.8 165.3l.2 .2M145.8 165.3l.8 1.2M145.8 165.3h.1M146.2 165.3h.1M146.2 165.2l-.1 .1M146.2 165.2l.1 .1M146.2 165.2h.1M146.2 165.2l.2 .1"/>
<path d="M146.2 165.3l.1 .2M146.2 165.3l.3 .1M146.3 165.5l-.1 .1M146.3 165.3h.1M146.4 165.3h-.1M146.4 165.6h.1M146.4 165.6l.3 .1-.1 .1M146.4 165.6l.2 .2M146.4 165.6l-.1 .1M146.5 165.4l-.2 .1M146.5 165.4l-.3 .2M146.6 166.5h.1"/>
<path d="M146.6 165.8l-.1 .1M146.7 166.2l.1-.1zM146.7 166l.1 .1M146.7 166h-.2M146.8 165.8l-.1 .2M146.8 165.8l-.2 .2M146.8 165.8v.3M146.8 166h.1M146.9 166.2l-.2 .1 .2-.1M146.9 166.2h.1M146.9 166v.2M146.9 166h.1"/>
<path d="M146.9 163.7l-.8 .5v.3l1.3 1.8h.2l.8-.5M146.9 163.7l1.5 2.1M146.9 163.7h.1M147.1 163.5l.9-.6 .4 .5 .9-.6 .8 1-1 .7 .4 .5-.9 .6M148.5 165.8h-.1M149.1 161.9l.5 .6M149.3 162.8l.5-.4-.1-.3 .2-.2-.6-.1-2.3 1.7 1.7 2.2 2.7-2-.3-.3-.3 .2-.3-.2-.5 .3M149.7 162.7h.1M149.7 162.7l.3 .4M149.9 161.9l-.5 .4M150 163.1l.2 .2M150.1 162.9l-.2 .1"/>
<path d="M150.1 162.3h.1M150.1 162.4l-.5 .4 .5 .7 .6-.4M150.1 162.4l.2-.2-.6 .5M150.1 162.3v.1M150.1 163l-.1 .1M150.1 161.7l-.8-.1-3.9 2.8v.3l1.6 2.4 4.6-3.3M150.1 161.7l.3 .4M150.2 163.3l-.2 .1M150.3 162.2h.1M150.3 162.2l-.1-.2-.3 .2 .2 .1M150.3 162.2l-.2 .1M150.3 163.6l.5 .6"/>
<path d="M150.4 162.1l-.1 .1M150.5 163.1l-.3 .2M150.5 162.8h.3l-.3 .3zM150.7 163.1h.1M150.7 163.1l-.5 .3v-.1M150.7 163.1v.1M150.8 163l.2 .1-.3 .2M150.8 162.8l-.3 .3M150.9 162.8l-.1 .2M150.9 162.8l-.3-.1a.27 .27 0 0 0-.2 .2 .27 .27 0 0 0 .1 .3l.2-.1M150.9 163l-.1 .1M150.9 163l.2 .2-.3 .2-.1-.3"/>
<path d="M151 162.9l.6 .9M151 162.9l-.1 .1M153.5 162.5l.9-.7v.1l-.8 .7zM153.7 162.5v.1M153.7 162.2v.1M154 161.9l.1 .1M154.3 161.9l.1 .1M154.4 162l-.7 .6M154.4 162v.2l-.5 .4h-.2M301 163.8l1.8-1.3 1.5 2.1-1.9 1.3-1.4-1.8zM301.9 166.7h.1M303.9 161.4l-3.7 2.7 1.7 2.6"/>
<path d="M303.9 161.4l.1 .1M304 161.5l-3.6 2.6 1.5 2.4 3.7-2.7M305.7 163.9l-3.8 2.8M306 160.4l.1 .1M306.1 160.5l.3 .4M307 161.7l.4 .4M307.8 160.9l.5 .6M307.9 160.9l.8 1-.3 .3M307.9 160.9h-.1M308.1 160.7l.8 1 .4-.2M308.1 160.7l-.2 .2M308.2 160.7l.4 .5"/>
<path d="M308.2 160.7l-.5-.3 .1 .5M308.2 160.7h-.1M308.2 161.4l-.8 .7M308.4 162.1v.1M308.4 161.6l.1 .2-1.4 1.1-1.4 1-.1-.1M308.4 161.6l-2.8 2.2M308.4 161.7l.2 .2M308.4 162.2h.1M308.4 160l.3 .2 .3-.1M308.4 160l.6 .1M308.5 162.1l.1 .1M308.6 162.2h.1"/>
<path d="M308.6 162.2h.2M308.6 161.8l-.2 .3M308.8 161.8l.1 .3M308.8 161.8l.2 .2M308.8 161.8h.1M308.9 161.5v.1M308.9 162.1l-.3 .1M309 162v.1M309 162h.1M309.2 161.6h.1M309.2 161.4l-.3 .2 .1 .1M309.2 161.9l-.3 .2"/>
<path d="M309.2 161.4l.1 .1M309.2 161.4h.1M309.2 161.6v.3M309.3 161.5h.1"/>
<circle cx="302.9" cy="69.4" r=".38"/>
<circle cx="306.7" cy="72.1" r=".51"/>
<circle cx="308.7" cy="73.7" r=".74"/>
<circle cx="64.1" cy="117.1" r="4.8"/>
<circle cx="64.1" cy="117.1" r="2.72"/>
<circle cx="64.1" cy="117.1" r="2.06"/>
<circle cx="64.1" cy="117.1" r="2.4"/>
<circle cx="118.5" cy="117.1" r="2.37"/>
<circle cx="118.5" cy="117.1" r="2.4"/>
<circle cx="118.5" cy="117.1" r="2.31"/>
<circle cx="118.5" cy="118.5" r=".11"/>
<circle cx="118.5" cy="117.1" r="2.72"/>
<circle cx="216.1" cy="119.5" r=".57"/>
<circle cx="216.1" cy="113.9" r=".57"/>
<circle cx="218.9" cy="116.7" r="2.4"/>
<circle cx="218.9" cy="116.7" r="2.72"/>
<circle cx="218.9" cy="116.7" r="2.06"/>
<circle cx="221.7" cy="119.5" r=".57"/>
<circle cx="221.7" cy="113.9" r=".57"/>
<circle cx="270.5" cy="119.5" r=".57"/>
<circle cx="270.5" cy="113.9" r=".57"/>
<circle cx="273.3" cy="116.7" r="1.59"/>
<circle cx="273.3" cy="116.7" r="1.93"/>
<circle cx="273.3" cy="116.7" r=".68"/>
<circle cx="273.3" cy="116.7" r="1.65"/>
<circle cx="276.1" cy="119.5" r=".57"/>
<circle cx="276.1" cy="113.9" r=".57"/>
<circle cx="327" cy="119.1" r=".38"/>
<circle cx="327" cy="114.3" r=".38"/>
<circle cx="308.7" cy="159.6" r=".74"/>
<circle cx="302.9" cy="164" r=".38"/>
<circle cx="306.7" cy="161.3" r=".51"/>
</g>
<path d="M214.9 116.9a4 4 0 0 0 1.1 2.5M216 114a4 4 0 0 0-1.1 2.5M216.2 119.6a4 4 0 0 0 2.5 1M218.7 112.7a4 4 0 0 0-2.5 1.1M221.6 113.8a4 4 0 0 0-2.5-1.1M221.8 119.4a4 4 0 0 0 1.1-2.5M222.9 116.5a4 4 0 0 0-1.1-2.5M219.1 120.6a4 4 0 0 0 2.5-1" fill="none" stroke="#000" stroke-width=".21" stroke-dasharray="15.2 1.3 1.3 1.3" stroke-linecap="butt"/>
<g fill="none" stroke="#000" stroke-width=".25">
<path d="M149 72.2l-.1 .1M149.7 71.5l-.1 .1M150.5 70.7l-.1 .2M151.2 70l-.2 .2M152.7 73l-.3 .3M157.3 77.3l-.2 .3M159.5 79.7l-.3 .2M163.3 84.8l-.2 .3M165 87.6l-.2 .2M168 93.6l-.2 .2M169.3 96.8l-.3 .3M62.2 118.6l-.2 .2"/>
<path d="M65.8 115l-.2 .2M116.4 118.3l-.2 .2M119.9 114.8l-.2 .2M121 118.2l-1.4 1.4M170.9 117.7l-.2 .2M171.2 103.9l-.3 .3M171.7 116.9l-.4 .4M171.9 107.7l-.3 .3M173.8 114.8l-.4 .3M173.8 119.3l-.2 .2M169.4 137.2l-.6 .5M170.9 122.2l-.1 .1"/>
<path d="M171.1 130.9l-.5 .5M171.6 121.4l-.1 .2"/>
</g>
<g fill="#000">
<path d="M218.9 137.1l1.9 .2v-.5zM271.4 136.8v.5l1.9-.2zM262.5 114.8l.2 1.9 .3-1.9zM262.7 119.2l-.2 1.9h.5zM257.3 116.7l-.3 1.9h.6zM257 112.3l.3 1.9 .3-1.9zM273.3 85.4l1.9 .2v-.5zM271.3 85.1v.5l1.9-.2zM312.4 82.7l.3 .4 1.3-1.4zM316.5 144.8l-.3 .4 1.8 .8zM217 92.6v.5l1.9-.4zM203.2 98.3l-1.2 1.4 1.5-1.1zM214.2 121.1l.4 .3 1.1-1.5zM217.9 120.5l-.8 1.8 .5 .1zM220 112.9l-.4 1.9 .9-1.7z" fill-rule="evenodd"/>
<path d="M101.4 148.6l1.5 1.1 .2-.4zM139.7 170.4l-.2 .5 1.8 .7z" fill-rule="evenodd"/>
</g>
<text font-size="7.8" x="348" y="261.7">B</text>
<g font-size="7.1">
<text x="350.4" y="240.6">CPST</text>
<text x="368.2" y="261.8">PEF-011</text>
<text x="406.8" y="261.8">D</text>
</g>
<g font-size="4.9">
<text x="186.1" y="172">CPST</text>
<text x="176.4" y="177">SECTION A-A</text>
<text x="171.9" y="181.9">(DO NOT SCALE)</text>
</g>
<g font-size="3.5">
<text x="340" y="81">YOKE ANCHORING LOCATIONS</text>
<text x="235.7" y="89.5">Ø 2.3</text>
<text x="247.4" y="89.5">58</text>
<text x="282.4" y="86.6">2X .1</text>
<text x="292.4" y="86.6">1</text>
<text x="346.8" y="88">INSTALLATION MANUAL</text>
<text x="349.1" y="84.5">MAY VARY. REFER TO</text>
<text x="203.5" y="95.8">16X 45°</text>
<text x="231.8" y="94">CONDUIT HOLE</text>
<text x="289.4" y="95.1">R28.8</text>
<text x="300.5" y="95.1">730</text>
<text x="350.9" y="91.5">FOR INSTRUCTIONS</text>
<text x="241.1" y="106.7">1.4</text>
<text x="247.8" y="106.7">35</text>
<text x="185.3" y="122.4">16XØ .6</text>
<text x="201" y="122.4">16</text>
<text x="185.2" y="126.9">ANCHORING</text>
<text x="185.8" y="130.9">LOCATIONS</text>
<text x="246.5" y="128.8">1.4</text>
<text x="253.2" y="128.8">35</text>
<text x="287.5" y="134.5">R28.8</text>
<text x="298.7" y="134.5">730</text>
<text x="185.6" y="140.1">2XØ 4.4</text>
<text x="201.3" y="140.1">111</text>
<text x="238.4" y="138.3">30</text>
<text x="244.1" y="138.3">762</text>
<text x="185.7" y="144.6">BOLT CIRCLE</text>
<text x="340" y="150.7">YOKE ANCHORING LOCATIONS</text>
<text x="349" y="154.3">MAY VARY. REFER TO</text>
<text x="112" y="160.6">25.4</text>
<text x="120.6" y="160.6">645</text>
<text x="346.8" y="157.8">INSTALLATION MANUAL</text>
<text x="350.9" y="161.3">FOR INSTRUCTIONS</text>
<text x="303.7" y="234.1">TITLE:</text>
</g>
<g font-size="3.2">
<text x="38.3" y="6.6">8</text>
<text x="90.2" y="6.7">7</text>
<text x="139.7" y="6.5">6</text>
<text x="190" y="6.5">5</text>
<text x="240.4" y="6.5">4</text>
<text x="290.4" y="6.7">3</text>
<text x="340.4" y="6.5">2</text>
<text x="391.9" y="6.7">1</text>
<text x="10.9" y="41.5">D</text>
<text x="418.9" y="40.7">D</text>
<text x="10.9" y="106.2">C</text>
<text x="418.4" y="106.4">C</text>
<text x="10.8" y="170.2">B</text>
<text x="419.4" y="170.5">B</text>
<text x="10.8" y="237.2">A</text>
<text x="418.6" y="236.7">A</text>
<text x="347.8" y="254.3">SIZE</text>
<text x="356.7" y="254">DWG. NO.</text>
<text x="402.5" y="254.1">REV</text>
<text x="347.2" y="268.1">SCALE: 1:20</text>
<text x="393.5" y="268.1">SHEET 2 OF 2</text>
<text x="38.8" y="273.8">8</text>
<text x="90.4" y="273.8">7</text>
<text x="140.2" y="273.8">6</text>
<text x="190.1" y="273.9">5</text>
<text x="240.5" y="273.8">4</text>
<text x="289" y="273.8">3</text>
<text x="339.1" y="273.8">2</text>
<text x="391.4" y="274.1">1</text>
</g>
<g font-size="2.5">
<text x="267.5" y="223.6">THIRD ANGLE PROJECTION</text>
<text x="324.3" y="254.1">NAME</text>
<text x="336.6" y="254.1">DATE</text>
<text x="304.1" y="258.6">DRAWN</text>
<text x="304.1" y="263.1">CHECKED</text>
<text x="304.1" y="268">ENGR</text>
</g>
<g font-size="2.1">
<text x="376" y="224.7">12660 Colony Street, Chino, CA 91710</text>
<text x="379.9" y="226.8">909.591.8431 - 909.628.1403 (Fax)</text>
<text x="392.2" y="222.6">Alvarado Mfg. Co. Inc.</text>
<text x="391.7" y="228.9">www.alvaradomfg.com</text>
<text x="264.5" y="242.5">PROPRIETARY AND CONFIDENTIAL</text>
<text x="264.5" y="246.7">THE INFORMATION CONTAINED IN</text>
<text x="264.5" y="248.8">THIS DRAWING IS THE SOLE</text>
<text x="264.5" y="251">PROPERTY OF ALVARADO</text>
<text x="264.5" y="253.1">MANUFACTURING INC. ANY</text>
<text x="264.5" y="255.2">REPRODUCTION IN PART OR AS A</text>
<text x="264.5" y="257.3">WHOLE WITHOUT THE WRITTEN</text>
<text x="264.5" y="259.4">PERMISSION OF ALVARADO</text>
<text x="264.5" y="261.5">MANUFACTURING INC. IS</text>
<text x="264.5" y="263.7">PROHIBITED.</text>
<text x="325.4" y="258.5">RGM</text>
<text x="335.3" y="258.5">1/24/2014</text>
<text x="270" y="267.7">DO NOT SCALE DRAWING</text>
<text x="325.8" y="267.9">RPL</text>
<text x="335.3" y="267.9">1/24/2014</text>
</g>
</svg>
